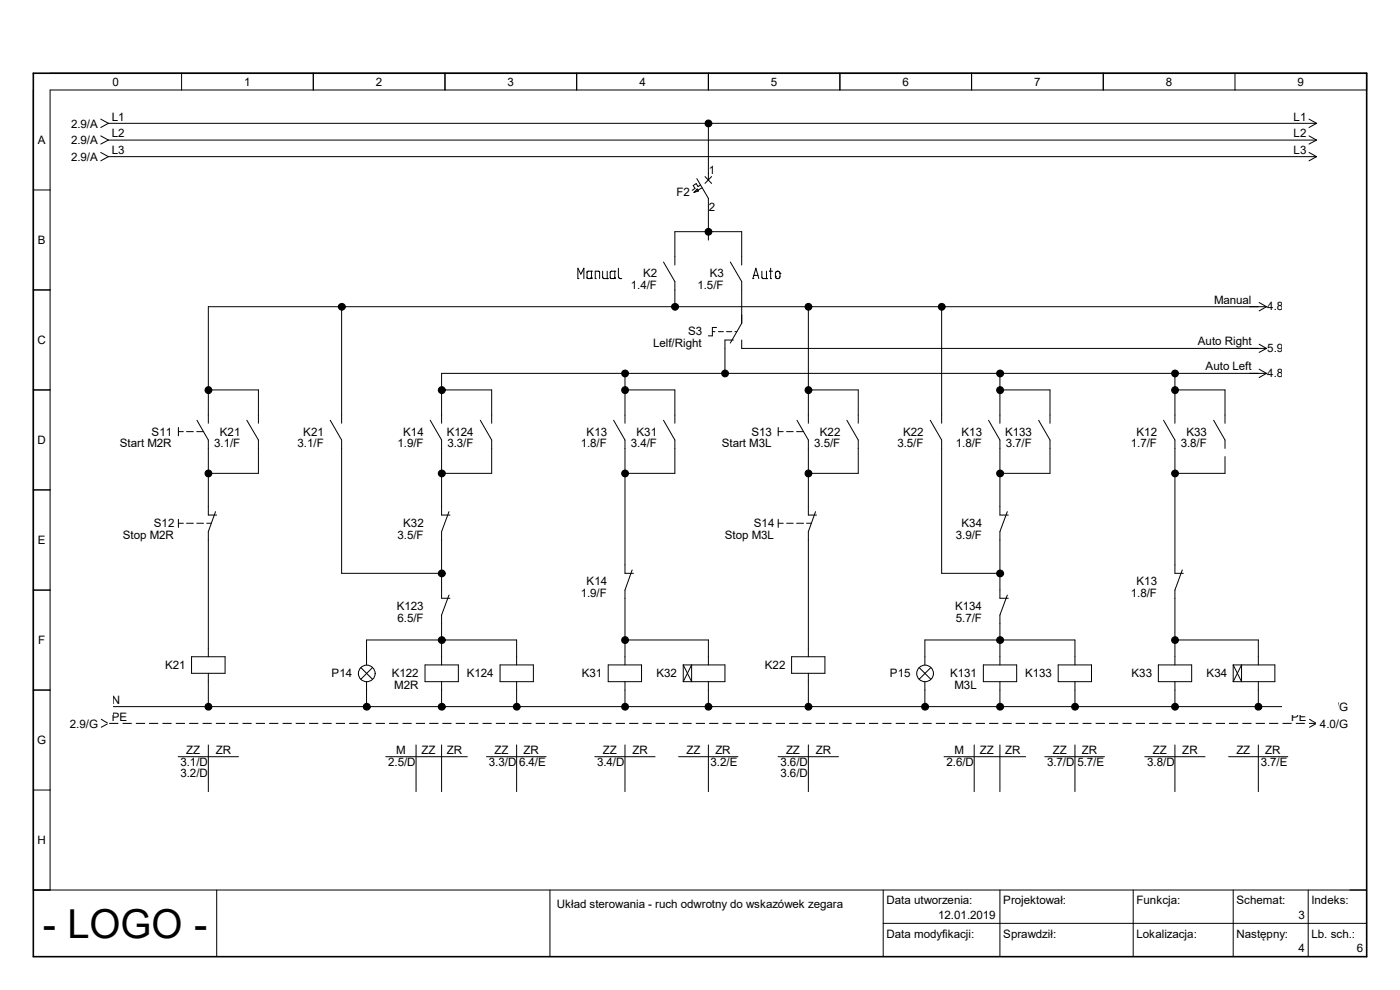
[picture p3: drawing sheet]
<svg xmlns="http://www.w3.org/2000/svg" width="297mm" height="210mm" viewBox="0 0 297 210" stroke-linecap="round" stroke-linejoin="round" font-family="sans-serif">
<path d="M7.1 15.5h282.8v187.4h-282.8z" fill="none" stroke="#000" stroke-width=".34"/>
<g fill="none" stroke="#000" stroke-width=".21">
<path d="M7.1 19.1v169.7h282.8M10.6 15.5h279.3v3.6h-279.3v169.7M38.5 15.5v3.6M66.5 15.5v3.6M94.4 15.5v3.6M122.3 15.5v3.6M150.3 15.5v3.6M178.2 15.5v3.6M206.1 15.5v3.6M234.1 15.5v3.6M262 15.5v3.6M21.4 25.3l1.6 .9"/>
<path d="M21.4 28.8l1.6 .9M21.4 32.3l1.6 .9M23 26.2l-1.6 .9M23 26.2h256.3M23 29.7h256.3M23 29.7l-1.6 .9M23 33.2h256.3M23 33.2l-1.6 .9M147.8 37.9l2.5 4.2v8.8M148.6 39.2l-.5 .4-.4-.7-.6 .5 .3 .6-.5 .4M149 39.8l-1.8 1M149.6 37.5l1.4 1.4"/>
<path d="M150.3 26.2v12M151 37.5l-1.4 1.4M277.7 25.3l1.6 .9M277.7 28.8l1.6 .9M277.7 32.3l1.6 .9M279.3 26.2l-1.6 .9M279.3 29.7l-1.6 .9M279.3 33.2l-1.6 .9M7.1 40.3h3.5M122.6 59.1h.1M122.6 59.1v-2.2l.6 1.3 .7-1.3v2.2M125.3 59.1h.1"/>
<path d="M125.4 58.9h.1M125.4 58.9l.2 .2M125.5 57.5h.1M125.5 57.5h-.7l-.3 .2v1.3l.7 .1 .2-.2M125.5 57.5l-.1 1.4M126.3 59.1h.1M126.3 59.1v-1.6l.9 .1v1.5M127.8 57.5l.1 1.5 .9 .1M128.8 59.1h.1M128.8 57.5v1.6M130.3 59.1h.1M130.4 58.9h.1"/>
<path d="M130.4 58.9l.2 .2M130.4 57.5h.1M130.4 57.5h-.7l-.2 .2v1.3l.7 .1 .2-.2M130.4 57.5v1.4M131.2 56.9v1.7l.1 .4 .4 .1M131.7 59.1h.1M140.8 55.6l2.4 4.1v5.4M143.2 56.2v-7.1h14.2v7.1M147.9 40.1l.3 .4-1 .3zM154.9 55.6l2.5 4.1v8.9l-2.5 4.2M159.7 59.1h.1M159.7 59.1l.7-2.2 .6 2.2"/>
<path d="M159.9 58.4h.1M159.9 58.4h.9M161.6 57.5l.1 1.5 .9 .1M162.6 59.1h.1M162.6 57.5v1.6M163.2 57.5h.1M163.2 57.5h.7M163.5 59.1h.1M163.5 56.9v2.2M164.5 58.6h.1M164.8 57.6a.53 .53 0 0 1 .7 .4l-.1 .9-.3 .2-.4-.1-.2-.3v-.8zM165.5 58h.1"/>
<path d="M7.1 61.5h3.5M72.5 65.1v24.7M132.6 79.2v10.6M151.1 70.4h.6M152 69.5h-.9v1.7h-.8M152.4 70.4h1.1M154.1 70.4h1.1M155.6 72.1h-1.8v7.1M155.9 70.4h.4M157.4 72.1v1.8h111.3M171.5 65.1v24.7M199.8 65.1v24.7"/>
<path d="M212.1 79.2v10.6M249.3 79.2v10.6M267.1 64.2l1.6 .9M267.1 78.3l1.6 .9M267.1 73l1.6 .9M268.7 79.2h-175v10.6M268.7 65.1h-224.5v24.7M268.7 65.1l-1.6 .9M268.7 79.2l-1.6 .9M268.7 73.9l-1.6 .9M7.1 82.7h3.5M37.8 91.6h1.1"/>
<path d="M37.8 90.7v1.8M39.6 91.6h1.4M41.7 91.6h1.5M41.8 89.2l2.4 4.1v16h1.8M44.2 82.7h10.6v7.1M52.4 89.2l2.4 4.1v7.1h-10.6M70.1 89.2l2.4 4.1v28.3h21.2M91.3 89.2l2.4 4.1v16h1.8M93.7 82.7h10.6v7.1M101.9 89.2l2.4 4.1v7.1h-10.6M130.2 89.2l2.4 4.1v28.3h1.8M132.6 82.7h10.6v7.1"/>
<path d="M140.8 89.2l2.4 4.1v7.1h-10.6M165.1 91.6h1.1M165.1 90.7v1.8M166.9 91.6h1.4M169 91.6h1.5M169.1 89.2l2.4 4.1v16h1.7M171.5 82.7h10.6v7.1M179.7 89.2l2.4 4.1v7.1h-10.6M197.4 89.2l2.4 4.1v28.3h12.3M209.7 89.2l2.4 4.1v16h1.8M212.1 82.7h10.7v7.1M220.3 89.2l2.5 4.1v7.1h-10.7"/>
<path d="M246.8 89.2l2.5 4.1v28.3h1.7M249.3 82.7h10.6v7.1M257.5 89.2l2.4 4.1v1.8M259.9 96.9v3.5h-10.6M7.1 103.9h3.5M37.8 110.2v1.7M37.8 111h1.1M39.6 111h1.4M41.7 111h1.5M43.9 111h.9M45.7 108.5l-1.5 4.3v26.5M95.2 108.5l-1.5 4.3v14.1h1.8"/>
<path d="M165.1 111h1.1M165.1 110.2v1.7M166.9 111h1.4M169 111h1.5M171.1 111h1M173 108.5l-1.5 4.3v26.5M213.7 108.5l-1.6 4.3v14.1h1.8M7.1 125.2h3.5M40.6 139.3h7.2v3.5h-7.2zM95.2 126.2l-1.5 4.3v10.6M132.6 135.8h17.7v5.3M134.1 120.9l-1.5 4.3v15.9"/>
<path d="M167.9 139.3h7.1v3.5h-7.1zM213.7 126.2l-1.6 4.3v10.6M249.3 135.8h17.7v5.3M250.8 120.9l-1.5 4.3v15.9M7.1 146.4h3.5M21.4 149l1.6 .9M21.4 152.6l1.4 .8M22.8 153.5l-1.4 .8M23 149.9l-1.6 .9M23 149.9h256.3M23.2 153.5h1.9M26 153.5h1.9"/>
<path d="M28.8 153.5h2M31.6 153.5h2M34.5 153.5h1.9M37.3 153.5h1.9M40.1 153.5h2M43 153.5h1.9M44.2 142.8v7.1M44.2 158v9.9M45.8 153.5h2M48.6 153.5h1.9M51.4 153.5h2M54.3 153.5h1.9"/>
<path d="M57.1 153.5h2M59.9 153.5h2M62.7 153.5h2M65.6 153.5h1.9M68.4 153.5h2M71.2 153.5h2M74.1 153.5h1.9M76.5 141.6l2.5 2.5M76.9 153.5h1.9M77.8 141.1v-5.3h31.8v5.3M77.8 144.6v5.3M79 141.6l-2.5 2.5"/>
<path d="M79.7 153.5h2M82.5 153.5h2M85.4 153.5h1.9M88.2 153.5h2M88.3 158v9.9M90.2 141.1h7v3.5h-7zM91.1 153.5h1.9M93.7 144.6v5.3M93.7 158v9.9M93.9 153.5h1.9M96.7 153.5h1.9M99.5 153.5h2"/>
<path d="M102.4 153.5h1.9M105.2 153.5h1.9M106.1 141.1h7.1v3.5h-7.1zM108 153.5h1.9M109.6 144.6v5.3M109.6 158v9.9M110.8 153.5h2M113.7 153.5h1.9M116.5 153.5h1.9M119.3 153.5h2M122.2 153.5h1.9M125 153.5h1.9"/>
<path d="M127.8 153.5h2M129 141.1h7.1v3.5h-7.1zM130.6 153.5h2M132.6 144.6v5.3M132.6 158v9.9M133.5 153.5h1.9M136.3 153.5h2M139.1 153.5h2M141.9 153.5h2M144.8 153.5h1.9M144.9 141.1h8.9v3.5h-8.9M144.9 141.1l1.8 3.5v-3.5l-1.8 3.5"/>
<path d="M144.9 141.1v3.5M147.6 153.5h2M150.3 144.6v5.3M150.3 158v9.9M150.5 153.5h1.9M153.3 153.5h1.9M156.1 153.5h1.9M158.9 153.5h2M161.8 153.5h1.9M164.6 153.5h1.9M167.4 153.5h2M170.2 153.5h2"/>
<path d="M171.5 142.8v7.1M171.5 158v9.9M173.1 153.5h1.9M175.9 153.5h1.9M178.7 153.5h2M181.6 153.5h1.9M184.4 153.5h1.9M187.2 153.5h1.9M190 153.5h2M192.9 153.5h1.9M195 141.6l2.5 2.5M195.7 153.5h2"/>
<path d="M196.2 141.1v-5.3h31.8v5.3M196.2 144.6v5.3M197.5 141.6l-2.5 2.5M198.5 153.5h2M201.3 153.5h2M204.2 153.5h1.9M206.7 158v9.9M207 153.5h2M208.6 141.1h7.1v3.5h-7.1zM209.8 153.5h2M212.1 144.6v5.3M212.1 158v9.9"/>
<path d="M212.7 153.5h1.9M215.5 153.5h1.9M218.3 153.5h2M221.1 153.5h2M224 153.5h1.9M224.5 141.1h7.1v3.5h-7.1zM226.8 153.5h2M228 144.6v5.3M228 158v9.9M229.7 153.5h1.9M232.5 153.5h1.9M235.3 153.5h1.9"/>
<path d="M238.1 153.5h2M241 153.5h1.9M243.8 153.5h1.9M245.7 141.1h7.1v3.5h-7.1zM246.6 153.5h1.9M249.3 144.6v5.3M249.3 158v9.9M249.4 153.5h2M252.3 153.5h1.9M255.1 153.5h1.9M257.9 153.5h2M260.7 153.5h2"/>
<path d="M261.6 141.1v3.5M261.6 141.1h8.9v3.5h-8.9M261.6 141.1l1.8 3.5v-3.5l-1.8 3.5M263.6 153.5h1.9M266.4 153.5h2M267 144.6v5.3M267 158v9.9M269.2 153.5h2M272.1 153.5h1.9M274.9 153.5h1.9M277.7 153.5h1.4M277.7 149l1.6 .9"/>
<path d="M277.7 152.6l1.4 .8M279.1 153.5l-1.4 .8M279.3 149.9l-1.6 .9M7.1 167.6h3.5M37.8 160.5h12.8M81.8 160.5h17.3M103.2 160.5h12.7M126.2 160.5h12.8M144 160.5h12.5M165.1 160.5h12.8M200.3 160.5h17.3M221.7 160.5h12.6"/>
<path d="M242.9 160.5h12.8M260.6 160.5h12.6M46 188.8v14.1M116.7 188.8v14.1M187.4 195.9h102.5M187.4 188.8v14.1M212.1 188.8v14.1M240.4 188.8v14.1M261.6 188.8v14.1M277.5 188.8v14.1"/>
<circle cx="77.8" cy="142.9" r="1.77"/>
<circle cx="196.3" cy="142.9" r="1.77"/>
</g>
<g fill="#000">
<circle cx="150.3" cy="26.2" r=".71"/>
<circle cx="150.3" cy="49.2" r=".7"/>
<circle cx="72.5" cy="65.1" r=".71"/>
<circle cx="132.6" cy="79.2" r=".7"/>
<circle cx="143.2" cy="65.1" r=".71"/>
<circle cx="153.8" cy="79.2" r=".7"/>
<circle cx="171.5" cy="65.1" r=".7"/>
<circle cx="199.8" cy="65.1" r=".7"/>
<circle cx="212.2" cy="79.2" r=".71"/>
<circle cx="249.3" cy="79.2" r=".7"/>
<circle cx="44.2" cy="82.8" r=".71"/>
<circle cx="93.7" cy="82.8" r=".72"/>
<circle cx="132.6" cy="82.8" r=".71"/>
<circle cx="171.5" cy="82.8" r=".71"/>
<circle cx="212.2" cy="82.8" r=".72"/>
<circle cx="249.3" cy="82.8" r=".7"/>
<circle cx="44.2" cy="100.4" r=".7"/>
<circle cx="93.7" cy="100.4" r=".71"/>
<circle cx="132.6" cy="100.4" r=".7"/>
<circle cx="171.5" cy="100.4" r=".7"/>
<circle cx="212.2" cy="100.4" r=".71"/>
<circle cx="249.3" cy="100.4" r=".7"/>
<circle cx="93.7" cy="121.7" r=".71"/>
<circle cx="93.7" cy="135.8" r=".71"/>
<circle cx="132.6" cy="135.8" r=".7"/>
<circle cx="212.2" cy="121.7" r=".71"/>
<circle cx="212.2" cy="135.8" r=".71"/>
<circle cx="249.3" cy="135.8" r=".7"/>
<circle cx="44.2" cy="149.9" r=".7"/>
<circle cx="77.8" cy="149.9" r=".71"/>
<circle cx="93.7" cy="149.9" r=".71"/>
<circle cx="109.6" cy="149.9" r=".7"/>
<circle cx="132.6" cy="149.9" r=".7"/>
<circle cx="150.3" cy="149.9" r=".71"/>
<circle cx="171.5" cy="149.9" r=".71"/>
<circle cx="196.3" cy="149.9" r=".71"/>
<circle cx="212.2" cy="149.9" r=".71"/>
<circle cx="228.1" cy="149.9" r=".7"/>
<circle cx="249.3" cy="149.9" r=".7"/>
<circle cx="267" cy="149.9" r=".71"/>
</g>
<g fill="none" stroke="#000" stroke-width=".25">
<circle cx="150.3" cy="26.2" r=".71"/>
<circle cx="150.3" cy="49.2" r=".7"/>
<circle cx="72.5" cy="65.1" r=".71"/>
<circle cx="132.6" cy="79.2" r=".7"/>
<circle cx="143.2" cy="65.1" r=".71"/>
<circle cx="153.8" cy="79.2" r=".7"/>
<circle cx="171.5" cy="65.1" r=".7"/>
<circle cx="199.8" cy="65.1" r=".7"/>
<circle cx="212.2" cy="79.2" r=".71"/>
<circle cx="249.3" cy="79.2" r=".7"/>
<circle cx="44.2" cy="82.8" r=".71"/>
<circle cx="93.7" cy="82.8" r=".72"/>
<circle cx="132.6" cy="82.8" r=".71"/>
<circle cx="171.5" cy="82.8" r=".71"/>
<circle cx="212.2" cy="82.8" r=".72"/>
<circle cx="249.3" cy="82.8" r=".7"/>
<circle cx="44.2" cy="100.4" r=".7"/>
<circle cx="93.7" cy="100.4" r=".71"/>
<circle cx="132.6" cy="100.4" r=".7"/>
<circle cx="171.5" cy="100.4" r=".7"/>
<circle cx="212.2" cy="100.4" r=".71"/>
<circle cx="249.3" cy="100.4" r=".7"/>
<circle cx="93.7" cy="121.7" r=".71"/>
<circle cx="93.7" cy="135.8" r=".71"/>
<circle cx="132.6" cy="135.8" r=".7"/>
<circle cx="212.2" cy="121.7" r=".71"/>
<circle cx="212.2" cy="135.8" r=".71"/>
<circle cx="249.3" cy="135.8" r=".7"/>
<circle cx="44.2" cy="149.9" r=".7"/>
<circle cx="77.8" cy="149.9" r=".71"/>
<circle cx="93.7" cy="149.9" r=".71"/>
<circle cx="109.6" cy="149.9" r=".7"/>
<circle cx="132.6" cy="149.9" r=".7"/>
<circle cx="150.3" cy="149.9" r=".71"/>
<circle cx="171.5" cy="149.9" r=".71"/>
<circle cx="196.3" cy="149.9" r=".71"/>
<circle cx="212.2" cy="149.9" r=".71"/>
<circle cx="228.1" cy="149.9" r=".7"/>
<circle cx="249.3" cy="149.9" r=".7"/>
<circle cx="267" cy="149.9" r=".71"/>
</g>
<g fill="#fff">
<path d="M12.1 58.4h11.8v93.2h-11.8z"/>
<path d="M271.9 58.4h11.8v93.2h-11.8z"/>
</g>
<text font-size="8.5" x="9.1" y="199">- LOGO -</text>
<g font-size="2.5">
<text x="23.9" y="18.2">0</text>
<text x="51.8" y="18.2">1</text>
<text x="79.8" y="18.2">2</text>
<text x="107.7" y="18.2">3</text>
<text x="135.6" y="18.2">4</text>
<text x="163.5" y="18.2">5</text>
<text x="191.5" y="18.2">6</text>
<text x="219.4" y="18.2">7</text>
<text x="247.4" y="18.2">8</text>
<text x="275.3" y="18.2">9</text>
<text x="15.1" y="27.1">2.9/A</text>
<text x="23.7" y="25.7">L1</text>
<text x="23.7" y="29.2">L2</text>
<text x="274.4" y="25.7">L1</text>
<text x="274.4" y="29.2">L2</text>
<text x="8" y="30.6">A</text>
<text x="15.1" y="30.6">2.9/A</text>
<text x="15.1" y="34.1">2.9/A</text>
<text x="23.7" y="32.7">L3</text>
<text x="274.4" y="32.7">L3</text>
<text x="143.6" y="41.5">F2</text>
<text x="150.4" y="37">1</text>
<text x="150.4" y="44.7">2</text>
<text x="8" y="51.9">B</text>
<text x="136.4" y="58.8">K2</text>
<text x="150.6" y="58.8">K3</text>
<text x="133.8" y="61.3">1.4/F</text>
<text x="148" y="61.3">1.5/F</text>
<text x="257.6" y="64.4">Manual</text>
<text x="268.9" y="65.8">4.8/B</text>
<text x="146" y="71.2">S3</text>
<text x="8" y="73.1">C</text>
<text x="138.6" y="73.7">Lelf/Right</text>
<text x="254.1" y="73.2">Auto Right</text>
<text x="268.9" y="74.7">5.9/B</text>
<text x="255.8" y="78.5">Auto Left</text>
<text x="268.9" y="80">4.8/B</text>
<text x="8" y="94.3">D</text>
<text x="25.4" y="94.9">Start M2R</text>
<text x="32.2" y="92.4">S11</text>
<text x="45.4" y="94.9">3.1/F</text>
<text x="46.7" y="92.4">K21</text>
<text x="63.1" y="94.9">3.1/F</text>
<text x="64.3" y="92.4">K21</text>
<text x="84.3" y="94.9">1.9/F</text>
<text x="85.6" y="92.4">K14</text>
<text x="94.8" y="92.4">K124</text>
<text x="94.9" y="94.9">3.3/F</text>
<text x="123.2" y="94.9">1.8/F</text>
<text x="124.5" y="92.4">K13</text>
<text x="133.8" y="94.9">3.4/F</text>
<text x="135" y="92.4">K31</text>
<text x="153.1" y="94.9">Start M3L</text>
<text x="159.4" y="92.4">S13</text>
<text x="172.7" y="94.9">3.5/F</text>
<text x="173.9" y="92.4">K22</text>
<text x="190.4" y="94.9">3.5/F</text>
<text x="191.6" y="92.4">K22</text>
<text x="202.8" y="94.9">1.8/F</text>
<text x="204" y="92.4">K13</text>
<text x="213.2" y="92.4">K133</text>
<text x="213.4" y="94.9">3.7/F</text>
<text x="239.9" y="94.9">1.7/F</text>
<text x="241.1" y="92.4">K12</text>
<text x="250.5" y="94.9">3.8/F</text>
<text x="251.7" y="92.4">K33</text>
<text x="32.6" y="111.8">S12</text>
<text x="85.6" y="111.8">K32</text>
<text x="159.9" y="111.8">S14</text>
<text x="204" y="111.8">K34</text>
<text x="8" y="115.5">E</text>
<text x="26.1" y="114.3">Stop M2R</text>
<text x="84.3" y="114.3">3.5/F</text>
<text x="153.8" y="114.3">Stop M3L</text>
<text x="202.8" y="114.3">3.9/F</text>
<text x="124.5" y="124.2">K14</text>
<text x="241.1" y="124.2">K13</text>
<text x="84.2" y="129.5">K123</text>
<text x="84.3" y="132">6.5/F</text>
<text x="123.2" y="126.7">1.9/F</text>
<text x="202.6" y="129.5">K134</text>
<text x="202.8" y="132">5.7/F</text>
<text x="239.9" y="126.7">1.8/F</text>
<text x="8.1" y="136.7">F</text>
<text x="35" y="141.9">K21</text>
<text x="70.4" y="143.7">P14</text>
<text x="83.1" y="143.7">K122</text>
<text x="99" y="143.7">K124</text>
<text x="123.4" y="143.7">K31</text>
<text x="139.3" y="143.7">K32</text>
<text x="162.3" y="141.9">K22</text>
<text x="188.8" y="143.7">P15</text>
<text x="201.5" y="143.7">K131</text>
<text x="217.5" y="143.7">K133</text>
<text x="240.1" y="143.7">K33</text>
<text x="256" y="143.7">K34</text>
<text x="23.7" y="149.4">N</text>
<text x="83.7" y="146.1">M2R</text>
<text x="202.5" y="146.1">M3L</text>
<text x="14.8" y="154.3">2.9/G</text>
<text x="23.7" y="152.9">PE</text>
<text x="273.9" y="152.9">PE</text>
<text x="280" y="154.3">4.0/G</text>
<text x="280" y="150.8">4.0/G</text>
<text x="7.9" y="157.9">G</text>
<text x="39.5" y="160">ZZ</text>
<text x="45.8" y="160">ZR</text>
<text x="84" y="160">M</text>
<text x="89.5" y="160">ZZ</text>
<text x="94.8" y="160">ZR</text>
<text x="104.9" y="160">ZZ</text>
<text x="111.1" y="160">ZR</text>
<text x="127.9" y="160">ZZ</text>
<text x="134.1" y="160">ZR</text>
<text x="145.6" y="160">ZZ</text>
<text x="151.8" y="160">ZR</text>
<text x="166.8" y="160">ZZ</text>
<text x="173.1" y="160">ZR</text>
<text x="202.5" y="160">M</text>
<text x="207.9" y="160">ZZ</text>
<text x="213.2" y="160">ZR</text>
<text x="223.4" y="160">ZZ</text>
<text x="229.5" y="160">ZR</text>
<text x="244.6" y="160">ZZ</text>
<text x="250.8" y="160">ZR</text>
<text x="262.3" y="160">ZZ</text>
<text x="268.4" y="160">ZR</text>
<text x="38.3" y="162.5">3.1/D</text>
<text x="38.3" y="164.9">3.2/D</text>
<text x="82.3" y="162.5">2.5/D</text>
<text x="103.7" y="162.5">3.3/D 6.4/E</text>
<text x="126.7" y="162.5">3.4/D</text>
<text x="150.7" y="162.5">3.2/E</text>
<text x="165.6" y="162.5">3.6/D</text>
<text x="165.6" y="164.9">3.6/D</text>
<text x="200.8" y="162.5">2.6/D</text>
<text x="222.1" y="162.5">3.7/D 5.7/E</text>
<text x="243.4" y="162.5">3.8/D</text>
<text x="267.5" y="162.5">3.7/E</text>
<text x="8" y="179.1">H</text>
<text x="188.1" y="191.8">Data utworzenia:</text>
<text x="212.9" y="191.8">Projektował:</text>
<text x="241.1" y="191.8">Funkcja:</text>
<text x="262.3" y="191.8">Schemat:</text>
<text x="278.3" y="191.8">Indeks:</text>
<text x="118.1" y="192.5">Układ sterowania - ruch odwrotny do wskazówek zegara</text>
<text x="199.1" y="195">12.01.2019</text>
<text x="275.5" y="195">3</text>
<text x="188.1" y="198.9">Data modyfikacji:</text>
<text x="212.9" y="198.9">Sprawdził:</text>
<text x="241.1" y="198.9">Lokalizacja:</text>
<text x="262.3" y="198.9">Następny:</text>
<text x="275.5" y="202.1">4</text>
<text x="278.3" y="198.9">Lb. sch.:</text>
<text x="287.9" y="202.1">6</text>
</g>
</svg>
